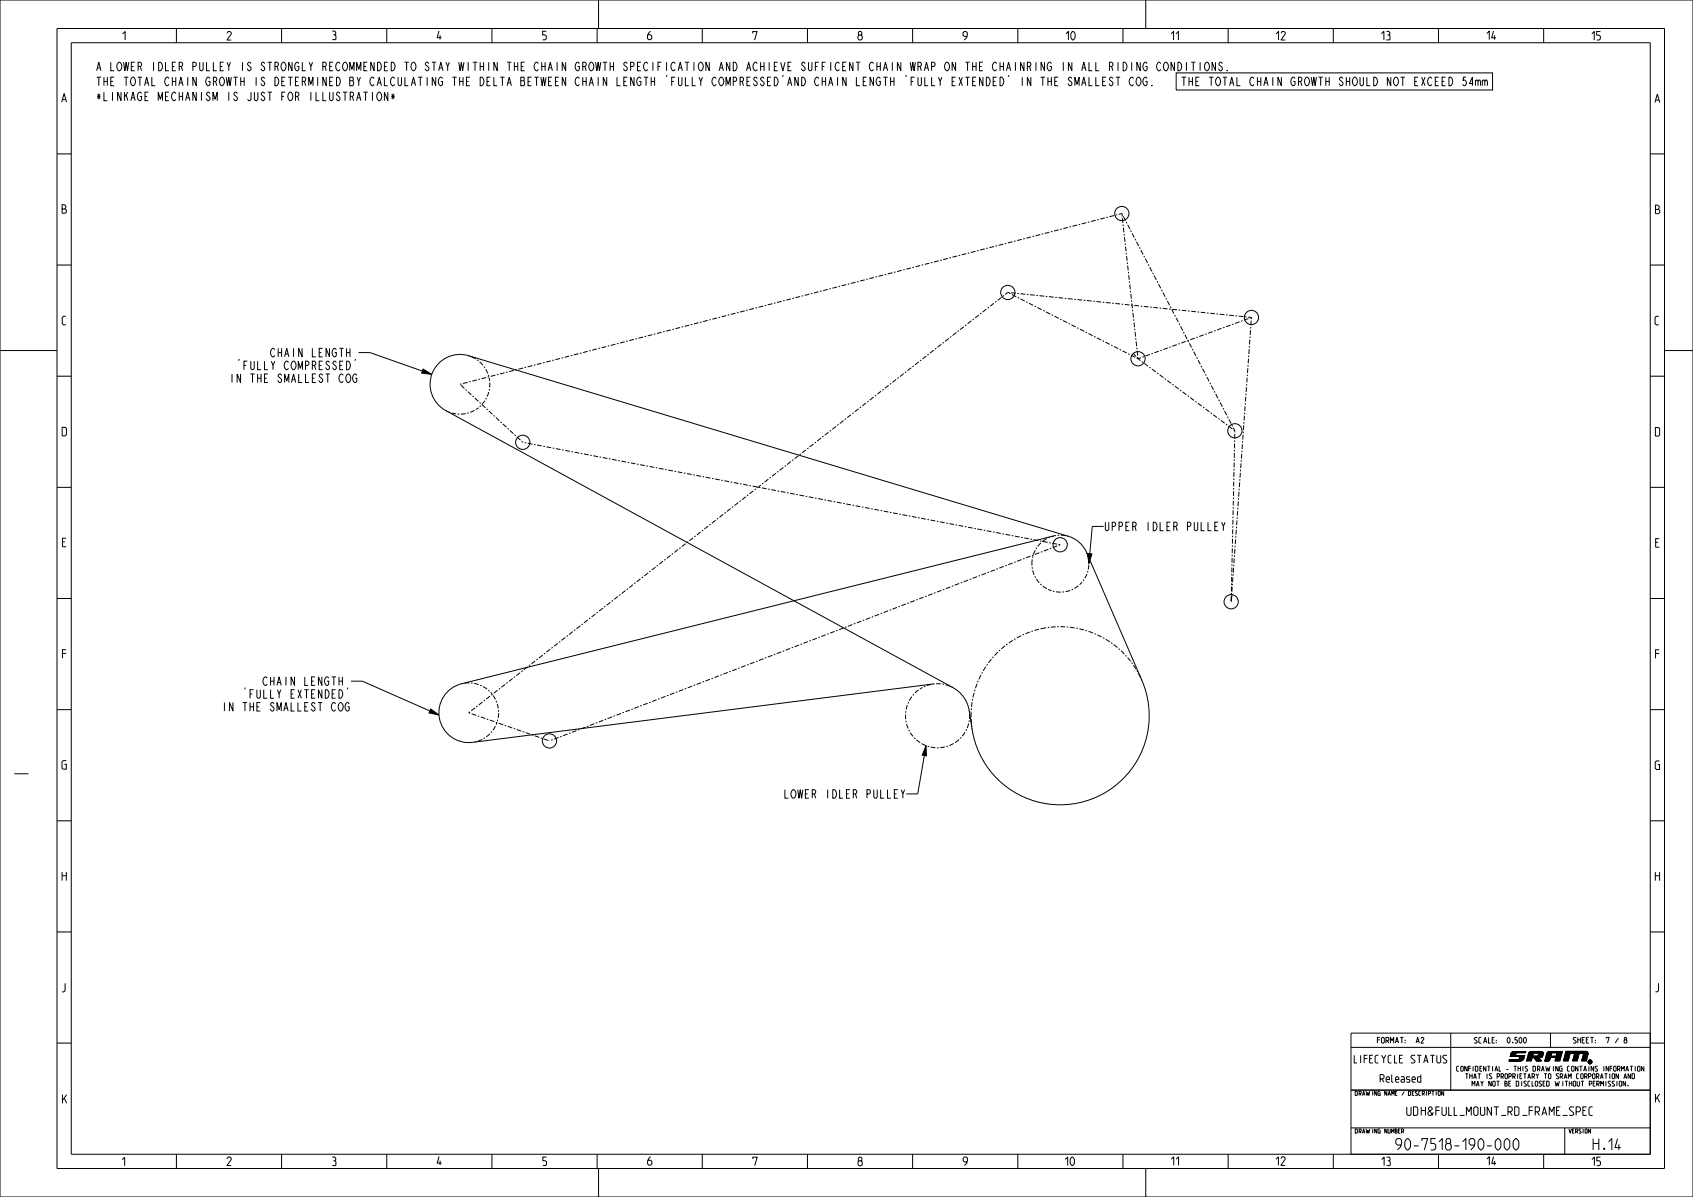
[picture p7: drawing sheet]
<svg xmlns="http://www.w3.org/2000/svg" width="594mm" height="420mm" viewBox="0 0 594 420" stroke-linecap="round" stroke-linejoin="round" font-family="sans-serif">
<g fill="none" stroke="#000" stroke-width=".35">
<path d="M0 0h594v420h-594zM210 0v10M402 0v10M20 10h564v400h-564zM25 15h554v390h-554zM61.9 10v5M98.8 10v5M135.7 10v5M172.6 10v5M209.5 10v5M246.4 10v5M283.3 10v5"/>
<path d="M320.2 10v5M357.1 10v5M394 10v5M430.9 10v5M467.8 10v5M504.7 10v5M541.6 10v5M20 54h5M579 54h5M20 93h5M579 93h5M0 123h20"/>
<path d="M20 132h5M125.8 123.7h4l18.4 6.5M148.4 129.5l3.1 1.9-3.6-.5zM579 132h5M584 123h10M20 171h5M579 171h5M381.6 194.2l1.5 .2-1.1 3.4zM387.2 184.7h-4l-.8 9.6M20 210h5M579 210h5M123.1 239h4l23.7 10.5"/>
<path d="M20 249h5M151.1 248.8l2.9 2.1-3.5-.8zM579 249h5M5 271.5h5M324.3 265.1l-2.3 13.5h-4M324.9 261.6l.2 3.6-1.5-.2zM20 288h5M579 288h5M20 327h5M579 327h5M20 366h5M474 367.5h105"/>
<path d="M509 362.5v20M529.5 372.2h4.4zM529.5 372.2l4.6-.1zM529.5 372.2l4.7-.2zM529.5 372.2l4.8-.3zM529.5 372.2l3.4-.4 1.4 .1zM529.5 372.2h4.2zM529.5 372.2h4.2M529.6 371.8h3.3l-3.4 .4zM529.9 370.6h3.3M529.9 370.5l5-.1zM529.9 370.5l3.3 .2h-3.3z"/>
<path d="M529.9 370.5l5-.1-1.7 .3zM529.9 370.5h5M530.1 370l1.8-.6-.2 1zM530.1 370l1.6 .4-1.8 .1zM530.1 369.8l1.8-.4-1.8 .6zM530.2 369.5l1.7-.1-1.8 .4zM530.3 369.3l5-.3zM530.3 369.3l1.6 .1-1.7 .1zM530.4 369.3l.8-.3h4.1l-.1 .4h-3.3l-.2 1h3.2l-.5 1.4-.8 .4h-4.1l.1-.4h3.3l.3-1.1h-3.3zM530.5 369.2l4.8-.2zM530.5 369.2l4.8-.2-5 .3zM530.5 369.1h4.8"/>
<path d="M530.7 369.1l4.6-.1zM530.7 369h4.6M530.9 369h4.4zM531.9 369.4l3.4-.4-.1 .4zM532.9 371.8l1.7-.2-.1 .2zM532.9 371.8l1.8-.5-.1 .3zM532.9 371.8h1.6zM533.2 370.7l1.7-.3-.2 .9zM533.2 370.7l1.5 .6-1.8 .5zM534.1 372.2h-4.6M534.3 372.1h-4.8M535.6 372.2l2-1.2z"/>
<path d="M535.6 372.2l2.1-1.4zM535.6 372.2l2.1-1.6zM535.6 372.2l2.3-2.2-.2 .6zM535.6 372.2l1.9-1-.2 1zM536.3 369.9l1.7-.5-.1 .6zM536.3 369.9l1.6 .1-2.3 2.2zM536.3 369.6l1.7-.2-1.7 .5zM536.5 369.4l4.9-.1zM536.5 369.4h1.5l-1.7 .2zM536.5 369.4h4.9M536.5 369.3h4.9M536.6 369.3l.8-.4 3.7 .2 .4 .6-.3 1.2h-1.5l1.1 1.3h-1.7l-1.3-1.5-.5 1.5h-1.7z"/>
<path d="M536.6 369.2l4.6-.1zM536.6 369.2h4.7zM536.6 369.2h4.7l-4.8 .2zM536.6 369.1h4.6M536.6 369.2h4.7M536.8 369.1h4.3zM536.8 369.1h4.4zM536.8 369h4.3M537.1 369h3.8zM537.1 369l4 .1zM537.1 369h3.8M537.3 368.9h3.4z"/>
<path d="M537.3 368.9l3.6 .1zM537.7 370.6h.9zM537.7 370.6l.1 .1zM537.8 370.8h.1M537.8 370.7l1.8-.1 .1 .3zM537.8 370.7l1.9 .2-1.5 .3zM537.8 370.7l1.8-.1zM538 369.4l3.4-.1zM538 369.4h1.9l-.3 1.2h-1.9zM538.2 371.2l1.5-.3-.7 1.2zM538.9 369.4l2.5-.1zM539.2 372.2h1.6z"/>
<path d="M539.2 372.2h.5zM539.6 370.6l1.7-.2-1.6 .5zM539.7 370.9l1.6-.5-.1 .5zM539.7 370.9l-.6 1.2zM539.7 370.9l-.6 1.3zM539.7 370.9l1.1 1.3h-1.6zM539.7 369.4l1.7-.1zM539.8 370l1.7-.3-.1 .2zM539.8 370l1.6-.5 .1 .2zM539.8 370l1.6-.1-.1 .5zM539.8 370l1.5 .4-1.7 .2zM539.8 369.4l1.6-.1z"/>
<path d="M539.9 369.4l1.5 .1zM539.9 369.4l1.5 .1-1.6 .5zM542 372.2h1.5zM542 372.2l1.6-.1zM542 372.2l1.7-.2zM542 372.2l1.8-.4-.1 .2zM542 372.2l1.9-.9-.1 .5zM542 372.2l1.9-1.1zM542 372.2l2-1.2zM542 372.2l2.1-1.6-.1 .4zM542 372.2l2.3-2.2-.2 .6zM542 372.2h1.3z"/>
<path d="M542 372.2h.9zM542.6 369.8l1.8-.4-.1 .6zM542.6 369.8l1.7 .2-2.3 2.2zM542.8 369.5l1.6-.1-1.8 .4zM542.9 369.3l1.5 .1-1.6 .1zM542.9 369.3l5.2-.3zM542.9 369.3l5.2-.3-3.7 .4zM542.9 369.1h5.2M543 369.2l.6-.2h4.5l-.8 3.2h-1.7l.4-1.2h-2l-.1 .2a.87 .87 0 0 1-1.1 1h-.8zM543.1 369.1l5-.1zM543.1 369h5M543.3 369h4.8z"/>
<path d="M543.5 369h4.6zM543.5 369h4.6M543.7 369h4.4zM544 371l2-.4zM544 371l2-.4v.4zM544 362.5v5M544.1 370.6h1l-1.1 .4zM544.4 369.4l3.7-.4zM544.4 369.4h1.9l-.3 1.2h-1.9zM545.3 369.4l2.8-.4zM546 371l2-1.3-2.4 2.5zM546 370.6l2-.9-2 1.3z"/>
<path d="M546.1 369.4l2-.4zM546.2 370l1.8-.3-2 .9zM546.2 369.4l1.9-.4zM546.3 369.4l1.8-.4-.1 .7zM546.3 369.4l1.7 .3-1.8 .3zM548 369.7l-.7 2.5h-1.7zM549.4 368.9h7.1zM549.4 368.9h7.1l-5.6 .5zM549.4 368.9l1.5 .5-2.3 2.8zM549.4 368.9l7.3 .1 .5 .8-.6 2.4h-1.7l.8-2.8h-1.6l-.7 2.8h-1.6l.7-2.8h-1.6l-.7 2.8h-1.6zM549.4 368.9h7.1M550.9 369.4h6.2z"/>
<path d="M550.9 369.4l6.1-.2 .1 .2zM550.9 369.4l6.1-.2zM550.9 369.4l6-.3zM550.9 369.4l5.8-.4zM550.9 369.4l-.7 2.8h-1.6zM550.9 369.4h6.2M550.9 369.3h6.2M552.5 369.4h4.6zM552.5 369.4h1.6l-2.3 2.8zM554.1 369.4h3zM554.1 369.4l-.7 2.8h-1.6zM555.7 369.4h1.4l.1 .3z"/>
<path d="M555.7 369.4l1.5 .3-2.3 2.5zM557.1 370l-.5 2.2h-1.7zM557.1 370l-2.2 2.2zM557.2 369.7l-2.3 2.5zM557.3 372.5h.1M557.2 372.7h.1M557.3 372.4h.1M557.2 372.6h.1M557.3 372.7h.1M557.2 372.8h.1M557.4 372.3h.1M557.2 372.5h.1"/>
<path d="M557.3 372.8h.1M557.3 372.9h.1M557.2 372.4h.1M557.4 372.8h.1M557.3 373h.1M557.5 372.2h.1M557.3 372.3h.1M557.4 372.9h.1M557.4 373h.1M557.4 372.2h.1M557.6 372.1h.1M557.3 372.2h.1"/>
<path d="M557.5 373h.1M557.4 373.1h.1M557.4 372.1h.3zM557.4 372.1h.2zM557.4 373.1h.2zM557.5 372.1l.4-.1zM557.5 372.1l.3-.1zM557.5 373.1h.2zM557.5 373.1h.3zM557.6 372h.5zM557.6 373.2h.3zM557.6 373.2l.6-.1z"/>
<path d="M557.6 373.2h.5zM557.7 372.3h.2zM557.7 372.3v.6zM557.7 372.3h.4v.6l-.2-.3-.2 .3zM557.7 372h.4zM557.7 372l.3-.1zM557.7 373.2h.4zM557.8 372.4h.3zM557.8 372.5h.1M557.8 372.5l-.1 .4zM557.8 372.4l-.1 .5zM557.8 372.4l.3-.1z"/>
<path d="M557.8 372.4l.2-.1zM557.8 372.4l.2 .1zM557.8 372.6h.3zM557.8 372.6h.2zM557.8 372.6l.3-.1zM557.8 372.6l-.1 .3zM557.8 371.9h.2zM557.8 373.2h.3zM557.8 373.2h.2zM557.9 372.5h.1M557.9 372h.2zM557.9 373.2l.3-.1z"/>
<path d="M557.9 372.6h.2zM557.9 372.4h.2zM558.1 372.6h.1M558 372.6h.1M558 372.5h.1M558.1 372.5h.1M557.9 372.4h.1M558 372l.2 .1zM558 373.1h.2zM558 372.4h.1M558 372.7h.1M558.1 372.4h.1"/>
<path d="M558 372.9h.1M558.1 372.7h.1M558 372.8h.1M558.1 372.9h.1M558.1 372.8h.1M558 373.1h.3zM558 372.1h.2zM558.1 373.1h.2zM558.1 372.1h.2zM558.2 373.1h.1M558.3 373h.1M558.3 372.1h.1"/>
<path d="M558.3 372.2h.1M558.4 373h.1M558.3 372.3h.1M558.4 372.2h.1M558.4 372.3h.1M558.5 372.9h.1M558.5 372.3h.1M558.4 372.4h.1M558.5 372.8h.1M558.3 372.9h.1M558.5 372.4h.1M558.4 372.5h.1"/>
<path d="M558.5 372.7h.1M558.4 372.8h.1M558.5 372.6h.1M558.4 372.7h.1M558.5 372.5h.1M579 366h5M579 362.5h-105v42.5M474 382.5h105M474 395.7h105M549 395.7v9.3M61.9 405v5M98.8 405v5"/>
<path d="M135.7 405v5M172.6 405v5M209.5 405v5M210 410v10M246.4 405v5M283.3 405v5M320.2 405v5M357.1 405v5M394 405v5M402 410v10M430.9 405v5M467.8 405v5"/>
<path d="M504.7 405v5M541.6 405v5"/>
<circle cx="557.9" cy="372.6" r=".56"/>
<circle cx="557.9" cy="372.6" r=".65"/>
</g>
<g fill="#000">
<path d="M148.4 129.5l3.1 1.9-3.6-.5zM381.6 194.2l1.5 .2-1.1 3.4zM151.1 248.8l2.9 2.1-3.5-.8zM324.9 261.6l.2 3.6-1.5-.2zM530.1 370l1.6 .4-1.8 .1zM530.1 369.8l1.8-.4-1.8 .6zM530.3 369.3l1.6 .1-1.7 .1zM530.2 369.5l1.7-.1-1.8 .4zM530.1 370l1.8-.6-.2 1zM533.2 370.7l1.5 .6-1.8 .5zM532.9 371.8l1.7-.2-.1 .2zM532.9 371.8h1.6z"/>
<path d="M532.9 371.8l1.8-.5-.1 .3zM533.2 370.7l1.7-.3-.2 .9zM536.3 369.9l1.6 .1-2.3 2.2zM536.5 369.4h1.5l-1.7 .2zM536.3 369.6l1.7-.2-1.7 .5zM535.6 372.2l2-1.2zM535.6 372.2l1.9-1-.2 1zM535.6 372.2l2.1-1.4zM535.6 372.2l2.3-2.2-.2 .6zM535.6 372.2l2.1-1.6zM537.8 370.7l1.8-.1 .1 .3zM537.7 370.6l.1 .1z"/>
<path d="M536.3 369.9l1.7-.5-.1 .6zM537.8 370.7l1.9 .2-1.5 .3zM538.2 371.2l1.5-.3-.7 1.2zM537.7 370.6h.9zM539.7 370.9l-.6 1.2zM539.7 370.9l-.6 1.3zM539.2 372.2h.5zM539.8 370l1.5 .4-1.7 .2zM539.6 370.6l1.7-.2-1.6 .5zM537.8 370.7l1.8-.1zM539.7 370.9l1.1 1.3h-1.6zM539.7 369.4l1.7-.1z"/>
<path d="M539.9 369.4l1.5 .1-1.6 .5zM539.8 369.4l1.6-.1zM539.2 372.2h1.6zM539.7 370.9l1.6-.5-.1 .5zM539.9 369.4l1.5 .1zM539.8 370l1.7-.3-.1 .2zM539.8 370l1.6-.1-.1 .5zM539.8 370l1.6-.5 .1 .2zM542.6 369.8l1.7 .2-2.3 2.2zM542.9 369.3l1.5 .1-1.6 .1zM542.8 369.5l1.6-.1-1.8 .4zM542 372.2h.9z"/>
<path d="M542 372.2h1.5zM542 372.2h1.3zM542 372.2l1.6-.1zM542 372.2l1.7-.2zM542 372.2l1.8-.4-.1 .2zM542 372.2l1.9-.9-.1 .5zM542 372.2l1.9-1.1zM542 372.2l2-1.2zM542 372.2l2.1-1.6-.1 .4zM542 372.2l2.3-2.2-.2 .6zM544.1 370.6h1l-1.1 .4zM542.6 369.8l1.8-.4-.1 .6z"/>
<path d="M546 371l2-1.3-2.4 2.5zM546 370.6l2-.9-2 1.3zM546.3 369.4l1.7 .3-1.8 .3zM546.2 370l1.8-.3-2 .9zM546.2 369.4l1.9-.4zM548 369.7l-.7 2.5h-1.7zM546.3 369.4l1.8-.4-.1 .7zM549.4 368.9l1.5 .5-2.3 2.8zM550.9 369.4l-.7 2.8h-1.6zM552.5 369.4h1.6l-2.3 2.8zM554.1 369.4l-.7 2.8h-1.6zM555.7 369.4l1.5 .3-2.3 2.5z"/>
<path d="M549.4 368.9h7.1l-5.6 .5zM550.9 369.4l5.8-.4zM550.9 369.4l6-.3zM555.7 369.4h1.4l.1 .3zM557.1 370l-2.2 2.2zM557.1 370l-.5 2.2h-1.7zM557.2 369.7l-2.3 2.5zM557.4 372.1h.3zM557.5 372.1l.4-.1zM557.4 373.1h.2zM557.6 372h.5zM557.5 373.1h.3z"/>
<path d="M557.4 372.1h.2zM557.7 372.3v.6zM557.7 372l.3-.1zM557.6 373.2h.5zM557.5 373.1h.2zM557.8 372.4h.3zM557.8 372.4l-.1 .5zM557.8 372.6h.3zM557.8 372.5l-.1 .4zM557.8 372.6l-.1 .3zM557.7 373.2h.4zM557.5 372.1l.3-.1z"/>
<path d="M557.8 371.9h.2zM557.9 372h.2zM557.6 373.2h.3zM557.6 373.2l.6-.1zM557.8 373.2h.2zM557.9 372.6h.2zM557.9 372.4h.2zM557.7 372.3h.2zM558 373.1h.2zM557.9 373.2l.3-.1zM557.8 372.4l.2-.1zM558 372l.2 .1z"/>
<path d="M558 372.1h.2zM557.8 372.6l.3-.1zM557.8 372.6h.2zM557.8 372.4l.3-.1zM557.8 373.2h.3zM557.7 372h.4zM558.1 373.1h.2zM558 373.1h.3zM558.1 372.1h.2z"/>
</g>
<path d="M530.3 369.2h5M544 370.8h2M550.9 369.3h6.1" fill="none" stroke="#000" stroke-width=".38"/>
<path d="M530.3 369.2h5" fill="none" stroke="#000" stroke-width=".42"/>
<path d="M529.5 372h4.8" fill="none" stroke="#000" stroke-width=".41"/>
<path d="M542.9 369.2h5.2" fill="none" stroke="#000" stroke-width=".43"/>
<!-- layer: 05_CURVES -->
<g fill="none" stroke="#000" stroke-width=".35" stroke-dasharray=".6 .6 1.7 .6" stroke-linecap="butt">
<path d="M393.6 74.9l39.7 76.3M353.6 102.6l85.5 8.8M439.1 111.4l-39.8 14.5M439.1 111.4l-7.1 99.7M161.4 134.8l232.2-59.9M164.4 124.8a10.5 10.5 0 0 1 7.3 8.4M171.7 133.2a10.5 10.5 0 0 1-4.3 10.2M399.3 125.9l-45.7-23.3M399.3 125.9l-5.7-51M399.3 125.9l-1.7-1.9M167.4 143.4a10.5 10.5 0 0 1-11 .6M183.4 155.2l-22-20.4"/>
<path d="M433.3 151.2l-34-25.3M433.3 151.2l-1.3 59.9M366.1 189.7a10 10 0 0 0-4.1 8.1M372 191.1l-188.6-35.9M372 191.1l-179.2 68.9M374.9 188.2a10 10 0 0 0-8.8 1.5M381.2 193.8a10 10 0 0 1-2 11M368.3 207a10 10 0 0 1-6.3-9.2M379.2 204.8a10 10 0 0 1-10.9 2.2M161.9 239.9a10.5 10.5 0 0 1 10.4 3.2M365.6 220.5a31.2 31.2 0 0 0-24.9 30.6M400.6 238.7a31.2 31.2 0 0 0-35-18.2"/>
<path d="M164.5 250.1l28.3 9.9M164.5 250.1l189.1-147.5M172.3 243.1a10.5 10.5 0 0 1 2 10.7M174.3 253.8a10.5 10.5 0 0 1-8.5 6.7M323.2 241.5a11.2 11.2 0 0 0-5.5 9.6M334.3 241.3a11.2 11.2 0 0 0-11.1 .2M340.1 249.4a11.2 11.2 0 0 1-4.6 10.9M340.7 251.1l.4 4.8M323.8 261.2a11.2 11.2 0 0 1-6.1-10.1M335.5 260.3a11.2 11.2 0 0 1-11.7 .9"/>
</g>
<g fill="none" stroke="#000" stroke-width=".35">
<path d="M153.6 127.8a10.5 10.5 0 0 1 10.8-3l210.5 63.4a10 10 0 0 1 6.3 5.6l19.4 44.9a31.2 31.2 0 0 1-20 42.5 31.2 31.2 0 0 1-39.5-25.3l-1-6.5a11.2 11.2 0 0 0-5.8-8.1l-177.9-97.3a10.5 10.5 0 0 1-2.8-16.2zM369.6 188.1l-207.7 51.8a10.5 10.5 0 0 0-7.7 12.1 10.5 10.5 0 0 0 11.6 8.5l161.7-20.5M432.2 208.7l-.2 2.4"/>
<circle cx="393.6" cy="74.9" r="2.5"/>
<circle cx="353.6" cy="102.6" r="2.5"/>
<circle cx="439.1" cy="111.4" r="2.5"/>
<circle cx="399.3" cy="125.9" r="2.5"/>
<circle cx="183.4" cy="155.2" r="2.5"/>
<circle cx="433.3" cy="151.2" r="2.5"/>
<circle cx="372" cy="191.1" r="2.5"/>
<circle cx="432" cy="211.1" r="2.5"/>
<circle cx="192.8" cy="260" r="2.5"/>
</g>
<!-- layer: 09_NOTES -->
<g fill="none" stroke="#000" stroke-width=".35">
<path d="M137.3 33.8h1.2M137.4 33.1l.9 1.5M137.9 32.8v2M138.3 33.1l-.9 1.5M211.5 21.8h1.5M212.9 27.1v3l-1.2-3v3M214.1 21.8v3M214.1 23.3h1.2M215.3 21.8v3M400.1 21.8v3l-1.2-3v3M402.5 22.3l-.5-.5a1.6 1.6 0 0 0-1 1.5 1.6 1.6 0 0 0 1 1.5l.5-.5v-1h-.6M402.5 27.6l-.5-.5a1.6 1.6 0 0 0-1 1.5 1.6 1.6 0 0 0 1 1.5l.5-.5v-1h-.6"/>
<path d="M404.1 29.8l.2 .3zM412.7 25.6h111v6h-111zM520.1 28.6l.3-.5h.3l.3 .5v1.5M521 28.6l.3-.5h.3l.3 .5v1.5M491.7 397l.8-.2-.2-.7h-.6v1.5M492.1 397l.4 .6M506.5 382.9v1.5l-.7-1.5v1.5"/>
</g>
<g font-size="5.2">
<text x="488.1" y="403.5">90-7518-190-000</text>
<text x="557.8" y="403.5">H.14</text>
</g>
<g font-size="3.9">
<text x="42.7" y="14.1">1</text>
<text x="79.6" y="14.1">2</text>
<text x="116.5" y="13.9">3</text>
<text x="153.4" y="13.9">4</text>
<text x="190.3" y="14">5</text>
<text x="227.2" y="13.9">6</text>
<text x="264.1" y="14.1">7</text>
<text x="301" y="14">8</text>
<text x="337.9" y="14.1">9</text>
<text x="373.7" y="14">10</text>
<text x="410.3" y="14">11</text>
<text x="447.4" y="14">12</text>
<text x="484.3" y="14">13</text>
<text x="521.4" y="13.9">14</text>
<text x="558.1" y="14">15</text>
<text x="33.5" y="24.8">A LOWER IDLER PULLEY IS STRONGLY RECOMMENDED TO STAY WITHIN THE CHAIN GROWTH</text>
<text x="218.3" y="24.8">SPECIFICATION AND ACHIEVE SUFFICENT CHAIN WRAP ON THE CHAINRING IN ALL RIDING</text>
<text x="405.5" y="24.8">CONDITIONS.</text>
<text x="21.8" y="35.8">A</text>
<text x="33.5" y="30.1">THE TOTAL CHAIN GROWTH IS DETERMINED BY CALCULATING THE DELTA BETWEEN CHAIN</text>
<text x="33.5" y="35.3">*LINKAGE MECHANISM IS JUST FOR ILLUSTRATION*</text>
<text x="215.9" y="30.1">LENGTH ´FULLY COMPRESSED´AND CHAIN LENGTH ´FULLY EXTENDED´ IN THE SMALLEST COG.</text>
<text x="414.2" y="30.1">THE TOTAL CHAIN GROWTH SHOULD NOT EXCEED 54mm</text>
<text x="580.8" y="36">A</text>
<text x="21.8" y="74.8">B</text>
<text x="580.8" y="75">B</text>
<text x="21.9" y="114">C</text>
<text x="580.8" y="114">C</text>
<text x="94.6" y="125.2">CHAIN LENGTH</text>
<text x="82.6" y="129.7">´FULLY COMPRESSED´</text>
<text x="80.2" y="134.2">IN THE SMALLEST COG</text>
<text x="22" y="152.9">D</text>
<text x="581" y="153">D</text>
<text x="21.8" y="191.8">E</text>
<text x="387.2" y="186.2">UPPER IDLER PULLEY</text>
<text x="580.8" y="192">E</text>
<text x="21.8" y="231">F</text>
<text x="580.8" y="231">F</text>
<text x="84.7" y="245">´FULLY EXTENDED´</text>
<text x="91.9" y="240.5">CHAIN LENGTH</text>
<text x="77.5" y="249.5">IN THE SMALLEST COG</text>
<text x="21.8" y="269.9">G</text>
<text x="580.8" y="270">G</text>
<text x="274.8" y="280.1">LOWER IDLER PULLEY</text>
<text x="21.8" y="309">H</text>
<text x="580.8" y="309">H</text>
<text x="580.6" y="348">J</text>
<text x="21.6" y="348">J</text>
<text x="21.9" y="387.1">K</text>
<text x="580.8" y="386.8">K</text>
<text x="493.7" y="391.4">UDH&amp;FULL_MOUNT_RD_FRAME_SPEC</text>
<text x="42.6" y="409.1">1</text>
<text x="79.6" y="409">2</text>
<text x="116.5" y="409">3</text>
<text x="153.4" y="408.8">4</text>
<text x="190.4" y="409">5</text>
<text x="227.2" y="408.8">6</text>
<text x="264.2" y="409">7</text>
<text x="301" y="409">8</text>
<text x="337.9" y="409">9</text>
<text x="373.4" y="409">10</text>
<text x="410.3" y="408.9">11</text>
<text x="447.4" y="408.9">12</text>
<text x="484.4" y="409">13</text>
<text x="521.4" y="408.8">14</text>
<text x="558.1" y="409">15</text>
</g>
<g font-size="3.5">
<text x="474.7" y="373">LIFECYCLE STATUS</text>
<text x="483.1" y="379.7">Released</text>
</g>
<g font-size="2.6">
<text x="482.8" y="366">FORMAT:</text>
<text x="496.9" y="366">A2</text>
<text x="516.6" y="366">SCALE:</text>
<text x="528.6" y="366">0.500</text>
<text x="551.4" y="366">SHEET:</text>
<text x="563.6" y="366">7 / 8</text>
</g>
<g font-size="2.3">
<text x="511.2" y="375.9">CONFIDENTIAL - THIS DRAWING CONTAINS INFORMATION</text>
<text x="514.7" y="378.5">THAT IS PROPRIETARY TO SRAM CORPORATION AND</text>
<text x="516.7" y="381.1">MAY NOT BE DISCLOSED WITHOUT PERMISSION.</text>
</g>
<g font-size="2">
<text x="475.2" y="384.4">DRAWING NAME / DESCRIPTION</text>
<text x="475.2" y="397.6">DRAWING NUMBER</text>
<text x="550.2" y="397.6">VERSION</text>
</g>
</svg>
